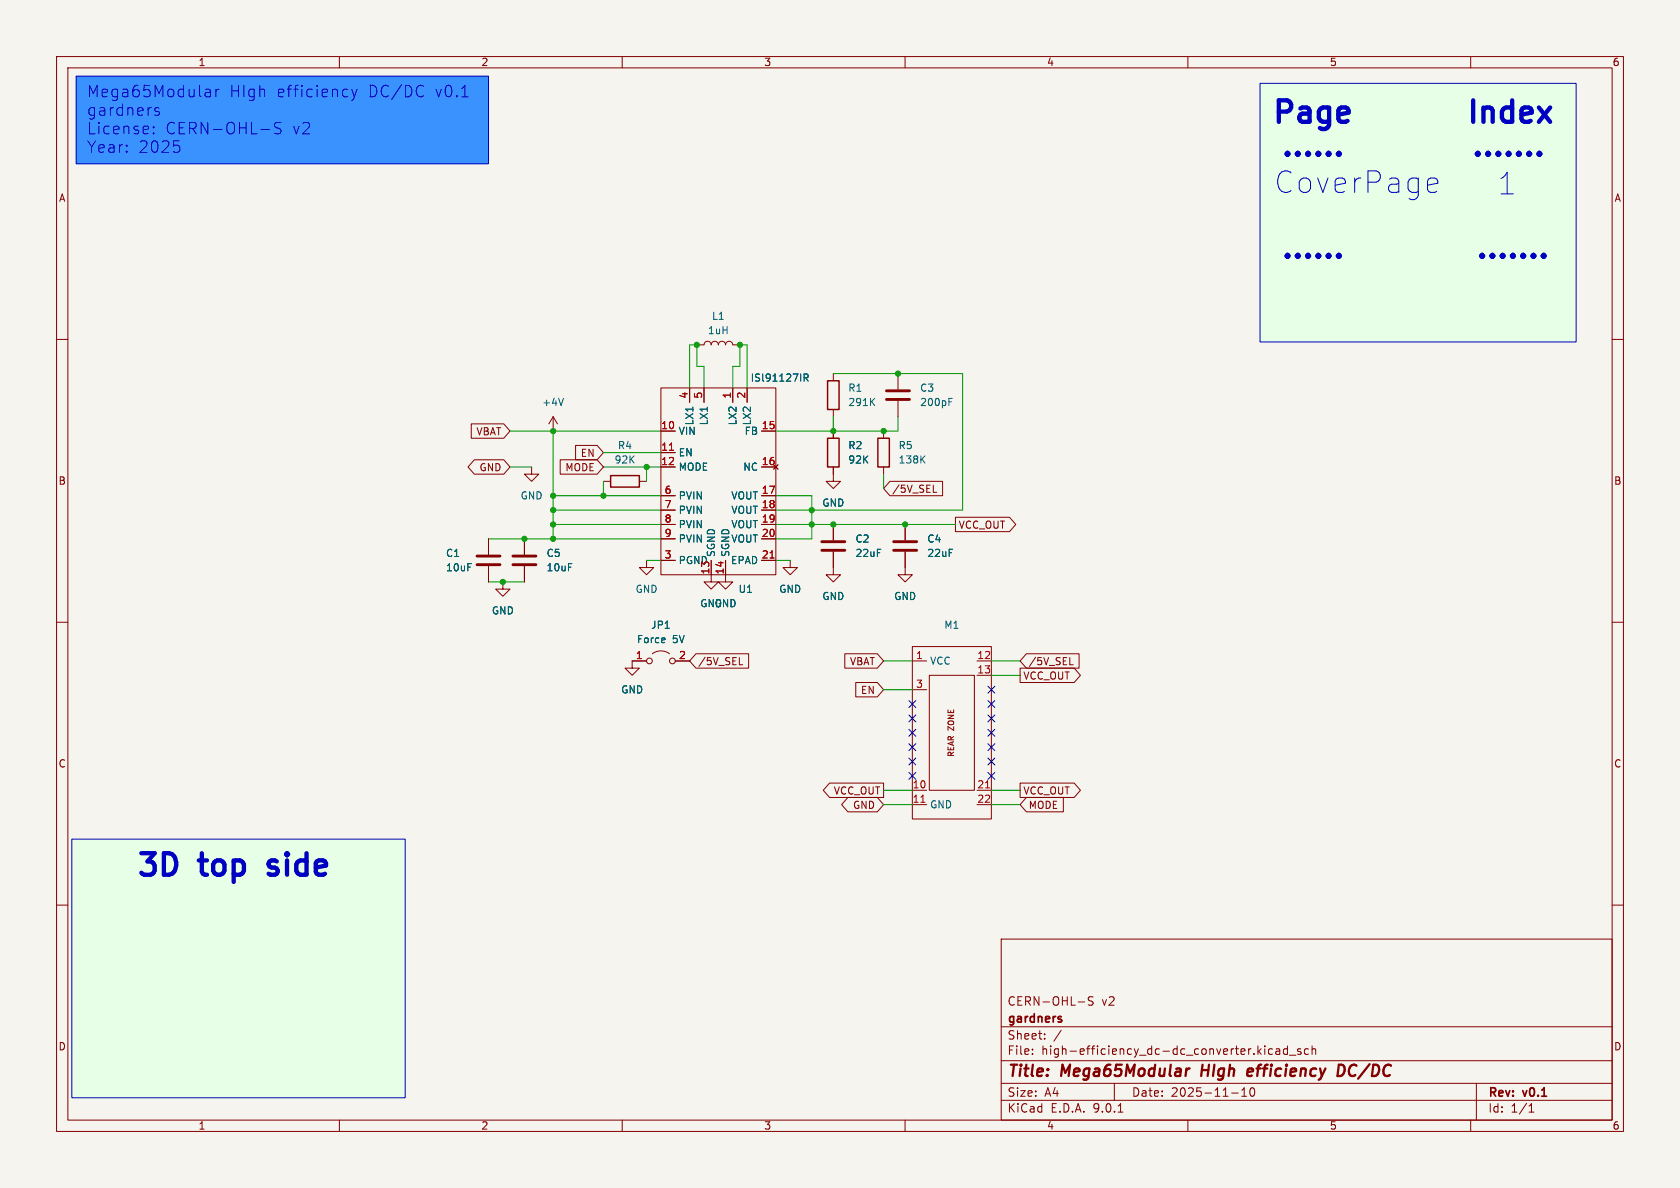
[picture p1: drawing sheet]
<svg xmlns="http://www.w3.org/2000/svg" width="297mm" height="210mm" viewBox="0 0 297 210" stroke-linecap="round" stroke-linejoin="round" font-family="sans-serif">
<path d="M0 0h297v210h-297z" fill="#f5f4ef" stroke="#f5f4ef" stroke-width=".18"/>
<g fill="none" stroke="#840000" stroke-width=".18">
<path d="M10 10h277v190h-277zM12 12h273v186h-273zM60 10v2M110 10v2M160 10v2M210 10v2M260 10v2M10 60h2M285 60h2M10 110h2M285 110h2M10 160h2"/>
<path d="M177 166h108v32h-108zM190.6 177.1h1.1M193.2 176.3l-.5-.1-.2 .1v.5l.6 .3 .1 .3-.2 .3-.6-.1M285 160h2M60 198v2M110 198v2M160 198v2M177 194.5h108M177 191.5h108M177 187.5h108M177 181.5h108M182.5 186.3v.1"/>
<path d="M182.5 185.5v.1M184.7 183.6v.1M184.7 182.8v.1M187.6 182.1l-1.3 2M197 191.5v3M197.7 196.6h.8M210 198v2M217.7 193.2h1.2M219.5 193.8h.9M219.5 192.7l.5-.4v1.5M221.5 192.3a.81 .81 0 0 0-.6 .6 .81 .81 0 0 0 .3 .8l.1 .1a.81 .81 0 0 0 .4-1.4M225 185.5l-.5-.1-.3 .3v.4l.2 .2h.6"/>
<path d="M225.6 185.5h.6v.9M226.2 185.8h-.5a.29 .29 0 0 0-.2 .3 .29 .29 0 0 0 .2 .3l.5-.1M227.6 185.5l-.4-.1-.3 .3v.4l.1 .2h.6M227.6 184.9v1.5M228 186.5h1.1M230 185.5l-.4-.1-.2 .2 .1 .2 .5 .2v.3h-.6M231.3 185.5l-.4-.1-.3 .3v.4l.1 .2h.6M232 185.5l.2-.1 .3 .1 .1 .9M232 184.9v1.5M260 198v2M261 191.5v6.5M270.3 196.6h.9"/>
<path d="M270.3 195.5l.4-.4v1.5"/>
</g>
<path d="M210.3 188.9l-.5 .2M212.6 188.2l-.3 2M221.5 189l-.2-.1-.6 .1-.2 .9 .2 .3 .6-.1M221.5 189.4l-1 .1M236.7 188.2h.5a1.08 1.08 0 0 1 .5 1.1 1.08 1.08 0 0 1-.8 .9h-.5z" fill="none" stroke="#840000" stroke-width=".4"/>
<path d="M187.5 179.7l.1 .1M187.5 180.2l.2 .2-.2 .3" fill="none" stroke="#840000" stroke-width=".3"/>
<g fill="#e6ffe6">
<path d="M12.7 148.3h58.9v45.8h-58.9z"/>
<path d="M222.8 14.7h55.8v45.8h-55.8z"/>
</g>
<path d="M13.5 13.5h72.9v15.5h-72.9z" fill="#3a92ff"/>
<path d="M156.7 69.1h4.1M156.7 70.6h4.1M84.3 98.3h4.1M84.3 99.8h4.1M90.7 98.3h4M90.7 99.8h4M145.3 95.8h4.1M145.3 97.3h4.1M158 95.8h4.1M158 97.3h4.1" fill="none" stroke="#840000" stroke-width=".51"/>
<g fill="none" stroke="#840000" stroke-width=".18">
<path d="M83.3 74.9h5.8l1.1 1.3-1.1 1.3h-5.8zM97.8 73.7l-.8 1.2M97.8 73.7l.8 1.2M97.8 73.7v2.5M101.8 78.7h3.8l1.1 1.3-1.1 1.3h-3.8zM116.8 68.6h20.4v33h-20.4zM116.8 76.2h2.6M121.9 68.6v2.5M123.2 61h1.3a.64 .64 0 0 1 .6-.7 .64 .64 0 0 1 .6 .7 .64 .64 0 0 1 .7-.7 .64 .64 0 0 1 .6 .7 .64 .64 0 0 1 .6-.7 .64 .64 0 0 1 .7 .7 .64 .64 0 0 1 .6-.7 .64 .64 0 0 1 .6 .7h1.3M124.5 68.6v2.5M129.5 68.6v2.5M132.1 68.6v2.5"/>
<path d="M134.6 76.2h2.6M147.3 66v1.3M147.3 72.4v1.3M147.3 76.2v1.3M156.2 76.2v1.3M158.7 66v2.8M158.7 70.9v2.8M83.9 81.3h5.2l1.1 1.3-1.1 1.2h-5.2l-1.2-1.2zM86.4 95.3v2.7M92.7 95.3v2.7M94 82.6v1.2h1.2l-1.2 1.3-1.3-1.3h1.3M99 81.3h6.6l1.1 1.3-1.1 1.2h-6.6z"/>
<path d="M106.7 85.1h1.2M113 85.1h1.3M114.3 99.1v1.2h1.3l-1.3 1.3-1.3-1.3h1.3M116.8 80h2.6M116.8 82.6h2.6M116.8 87.6h2.6M116.8 90.2h2.6M116.8 92.7h2.6M116.8 95.3h2.6M116.8 99.1h2.6M125.7 99.1v3.8h1.3l-1.3 1.2-1.2-1.2h1.2M128.3 99.1v3.8h1.2l-1.2 1.2-1.3-1.2h1.3"/>
<path d="M134.6 82.6h2.6M134.6 87.6h2.6M134.6 90.2h2.6M134.6 92.7h2.6M134.6 95.3h2.6M134.6 99.1h2.6M136.8 82.2l.7 .7M137.5 82.2l-.7 .7M139.7 99.1v1.2h1.3l-1.3 1.3-1.3-1.3h1.3M147.3 82.6v2.5h1.3l-1.3 1.3-1.3-1.3h1.3M147.3 97.5v4.1h1.3l-1.3 1.3-1.3-1.3h1.3M147.3 92.7v2.8"/>
<path d="M156.2 82.6v1.2M157.3 85.1h9.3v2.5h-9.3l-1.1-1.2zM160 97.5v4.1h1.3l-1.3 1.3-1.3-1.3h1.3M160 92.7v2.8M165 87h.6M168.9 91.4h9.6l1.1 1.3-1.1 1.3h-9.6zM86.4 100.1v2.8M88.9 102.9v1.2h1.3l-1.3 1.3-1.3-1.3h1.3M92.7 100.1v2.8M114.3 116.8h-2.5v1.3h1.2l-1.2 1.3-1.3-1.3h1.3M115.3 115.6a2.54 2.54 0 0 1 3.1 0M119.4 116.8h2.5"/>
<path d="M123 115.6h9.3v2.5h-9.3l-1.1-1.3zM130.7 117.5h.6M149.3 115.6h5.8l1.1 1.2-1.1 1.3h-5.8zM161.3 114.3h14v30.5h-14zM161.3 116.8h2.5M164.3 119.4h8v20.3h-8zM172.7 116.8h2.6M172.7 119.4h2.6M180.3 118.1h9.6l1.1 1.3-1.1 1.3h-9.6zM181.5 115.6h9.3v2.5h-9.3l-1.2-1.3zM189.1 117.5h.6M146.7 138.4h9.5v2.6h-9.5l-1.2-1.3z"/>
<path d="M151.3 120.6h3.8l1.1 1.3-1.1 1.3h-3.8zM161.3 121.9h2.5M161.3 139.7h2.5M172.7 139.7h2.6M180.3 138.4h9.6l1.1 1.3-1.1 1.3h-9.6zM149.9 141h5.2l1.1 1.2-1.1 1.3h-5.2l-1.1-1.3zM161.3 142.2h2.5M172.7 142.2h2.6M181.5 141h6.5v2.5h-6.5l-1.2-1.3z"/>
<circle cx="114.8" cy="116.8" r=".51"/>
<circle cx="118.9" cy="116.8" r=".51"/>
</g>
<path d="M99.6 70.4l-.4 1.3M142.2 66.8l.6-.1 .1-.2-.1-.3-.6-.1v1.3M142.5 66.8l.4 .6M154.1 71l.5 .7M154.6 70.4l-.7 .8M167.8 71h.4M167.8 70.4h.6M163 81.1l.5 .8M163.5 80.6l-.7 .7" fill="none" stroke="#006464" stroke-width=".18"/>
<path d="M146.3 67.3h2v5.1h-2zM146.3 77.5h2v5.1h-2zM155.2 77.5h2v5.1h-2zM107.9 84.1h5.1v2h-5.1z" fill="none" stroke="#840000" stroke-width=".25"/>
<path d="M118.4 79.6h.7M136.1 98.6h.8M174.2 139.3h.8M162.8 141.8h.7" fill="none" stroke="#a90000" stroke-width=".18"/>
<g fill="none" stroke="#009600" stroke-width=".18">
<path d="M90.2 76.2h26.6M97.8 76.2v19.1M121.9 68.6v-7.6h1.3v3.8h1.3v3.8M129.5 68.6v-3.8h1.3v-3.8h1.3v7.6M147.3 66h22.9v24.2h-33M147.3 73.7v2.5M158.7 73.7v2.5h-21.5M86.4 95.3h30.4M90.2 82.6h3.8M97.8 90.2h19M97.8 87.6h19M97.8 92.7h19"/>
<path d="M106.7 85.1v2.5M106.7 82.6h10.1M106.7 80h10.1M114.3 99.1h2.5M114.3 82.6v2.5M137.2 87.6h6.3v7.7h-6.3M137.2 92.7h31.7M137.2 99.1h2.5M156.2 83.8v2.6M86.4 102.9h6.3M156.2 116.8h5.1M175.3 119.4h5"/>
<path d="M175.3 116.8h5M156.2 139.7h5.1M156.2 121.9h5.1M175.3 139.7h5M156.2 142.2h5.1M175.3 142.2h5"/>
</g>
<g fill="none" stroke="#000084" stroke-width=".18">
<path d="M160.7 136.6l1.2 1.2M160.7 134l1.2 1.2M160.7 131.5l1.2 1.2M160.7 128.9l1.2 1.2M160.7 123.9l1.2 1.2M160.7 126.4l1.2 1.2M161.9 136.6l-1.2 1.2M161.9 134l-1.2 1.2M161.9 131.5l-1.2 1.2M161.9 128.9l-1.2 1.2M161.9 123.9l-1.2 1.2M161.9 126.4l-1.2 1.2"/>
<path d="M174.7 128.9l1.2 1.2M174.7 131.5l1.2 1.2M174.7 126.4l1.2 1.2M174.7 136.6l1.2 1.2M174.7 134l1.2 1.2M174.7 123.9l1.2 1.2M174.7 121.3l1.2 1.2M175.9 128.9l-1.2 1.2M175.9 131.5l-1.2 1.2M175.9 126.4l-1.2 1.2M175.9 136.6l-1.2 1.2M175.9 134l-1.2 1.2"/>
<path d="M175.9 123.9l-1.2 1.2M175.9 121.3l-1.2 1.2"/>
</g>
<g fill="none" stroke="#0000c2" stroke-width=".76">
<path d="M260.4 17.7v3.8M262.3 19v2.5M262.3 19.4a.95 .95 0 0 1 1.6 .1v2M267.3 19.2l-.3-.2h-.8l-.5 .4-.2 .3v1.1l.4 .6 .3 .1h.8l.3-.1M267.3 17.7v3.8M272.1 19l1.9 2.5M274 19l-1.9 2.5M236.7 27l.2 .2-.2 .2M236.7 27l-.2 .2 .2 .2M236.7 27v.4M269 20.3l1.8-.4-.2-.7-.4-.2h-.7l-.4 .2-.1 .3v1.5l.1 .4 .4 .1h.7l.4-.1M272.1 27l.2 .2-.2 .2"/>
<path d="M272.1 27l-.1 .2 .1 .2M272.1 27v.4M227.6 45.1l.2 .1-.2 .2M227.6 45.1l-.2 .1 .2 .2M227.6 45.1v.3M229.4 45.1l.2 .1-.2 .2M229.4 45.1l-.1 .1 .1 .2M229.4 45.1v.3M231.2 45.1l.2 .1-.2 .2M231.2 45.1l-.1 .1 .1 .2M231.2 45.1v.3M233.1 45.1l.1 .1-.1 .2"/>
<path d="M233.1 45.1l-.2 .1 .2 .2M233.1 45.1v.3M234.9 45.1l.2 .1-.2 .2M234.9 45.1l-.2 .1 .2 .2M234.9 45.1v.3M236.7 45.1v.3M236.7 45.1l.2 .1-.2 .2M236.7 45.1l-.2 .1 .2 .2M262 45.1l.2 .1-.2 .2M262 45.1l-.2 .1 .2 .2M262 45.1v.3M263.8 45.1l.2 .1-.2 .2"/>
<path d="M263.8 45.1l-.1 .1 .1 .2M263.8 45.1v.3M265.6 45.1l.2 .1-.2 .2M265.6 45.1l-.1 .1 .1 .2M265.6 45.1v.3M267.5 45.1l.1 .1-.1 .2M267.5 45.1l-.2 .1 .2 .2M267.5 45.1v.3M269.3 45.1l.2 .1-.2 .2M269.3 45.1l-.2 .1 .2 .2M269.3 45.1v.3M271.1 45.1l.2 .1-.2 .2"/>
<path d="M271.1 45.1l-.2 .1 .2 .2M271.1 45.1v.3M272.9 45.1l.2 .1-.2 .2M272.9 45.1l-.2 .1 .2 .2M272.9 45.1v.3"/>
</g>
<g fill="none" stroke="#0000c2" stroke-width=".18">
<path d="M13.5 13.5h72.9v15.5h-72.9zM27.6 19l-.3 .3 .1 .3 .7 .2 .1 .3-.3 .3-.6-.1M27.9 19l.2 .1M36.5 15.8l.6 .1 .1 1.2M37.2 17l-.7 .1M37.2 16.2l-.7 .1M38.2 15.8v1.3M38.8 15.8a.52 .52 0 0 0-.6 .3M62.2 15.8l.5 1.3M62.7 17.1l-.2 .5-.3 .2M63.1 15.8l-.4 1.3M81.6 17.1h1.2"/>
<path d="M222.8 14.7h55.8v45.8h-55.8zM27.1 23.5l.1 .1-.1 .1M27.1 23.5l-.1 .1 .1 .1M27.1 22.4v.2M27.1 23.5v.2M27.1 22.4l.1 .1-.1 .1M27.1 22.4l-.1 .1 .1 .1M31.4 25.7l.4 .4v.4l-.4 .4M46.1 22.9h1.6M49.7 21.7l-.8-.1a.49 .49 0 0 0-.4 .5 .49 .49 0 0 0 .4 .5 .74 .74 0 0 1 .8 .5 .52 .52 0 0 1-.4 .6l-.8-.1M252.9 31.5h.7l.4 .2 .2 .7-1.8 .3M254 33.8l-.4 .2h-.7"/>
<path d="M12.7 148.3h58.9v45.8h-58.9z"/>
</g>
<g fill="#009600" stroke="#009600" stroke-width=".18">
<circle cx="160" cy="92.7" r=".46"/>
<circle cx="88.9" cy="102.9" r=".46"/>
<circle cx="97.8" cy="76.2" r=".46"/>
<circle cx="97.8" cy="90.2" r=".46"/>
<circle cx="97.8" cy="92.7" r=".46"/>
<circle cx="106.7" cy="87.6" r=".46"/>
<circle cx="97.8" cy="95.3" r=".46"/>
<circle cx="92.7" cy="95.3" r=".46"/>
<circle cx="97.8" cy="87.6" r=".46"/>
<circle cx="114.3" cy="82.6" r=".46"/>
<circle cx="147.3" cy="76.2" r=".46"/>
<circle cx="143.5" cy="92.7" r=".46"/>
<circle cx="143.5" cy="90.2" r=".46"/>
<circle cx="130.8" cy="61" r=".46"/>
<circle cx="123.2" cy="61" r=".46"/>
<circle cx="156.2" cy="76.2" r=".46"/>
<circle cx="158.7" cy="66" r=".46"/>
<circle cx="147.3" cy="92.7" r=".46"/>
</g>
<g font-size="5.3" fill="#0000c2">
<text x="224.4" y="22.9">Page</text>
<text x="226" y="28.7">......</text>
<text x="259.6" y="28.7">.......</text>
<text x="225.3" y="34.4">CoverPage</text>
<text x="264.8" y="34.6">1</text>
<text x="23.7" y="156">3D</text>
<text x="35.5" y="156">top</text>
<text x="49" y="156">side</text>
</g>
<g font-size="2.8" fill="#0000c2">
<text x="15.2" y="17.5">Mega65Modular</text>
<text x="40.4" y="17.5">HIgh</text>
<text x="48.8" y="17.5">efficiency</text>
<text x="65" y="17.5">DC/DC</text>
<text x="76.9" y="17.5">v0.1</text>
<text x="15.2" y="20.8">gardners</text>
<text x="15.2" y="24">License:</text>
<text x="15.2" y="27.3">Year:</text>
<text x="24.4" y="27.3">2025</text>
<text x="29.1" y="24">CERN-OHL-S</text>
<text x="51.6" y="24">v2</text>
</g>
<g font-size="2.8" fill="#840000">
<text x="178" y="190.9">Title:</text>
<text x="187.7" y="190.9">Mega65Modular</text>
<text x="213.2" y="190.9">HIgh</text>
<text x="222.2" y="190.9">efficiency</text>
<text x="238.9" y="190.9">DC/DC</text>
</g>
<g font-size="2.1" fill="#840000">
<text x="178" y="178">CERN-OHL-S</text>
<text x="194.7" y="178">v2</text>
<text x="178" y="184">Sheet:</text>
<text x="178" y="181.2">gardners</text>
<text x="178" y="186.7">File:</text>
<text x="184.1" y="186.7">high-efficiency_dc-dc_converter.kicad_sch</text>
<text x="178" y="196.9">KiCad</text>
<text x="178" y="194.1">Size:</text>
<text x="184.7" y="194.1">A4</text>
<text x="185.7" y="196.9">E.D.A.</text>
<text x="193.3" y="196.9">9.0.1</text>
<text x="200" y="194.1">Date:</text>
<text x="207" y="194.1">2025-11-10</text>
<text x="263" y="194.3">Rev:</text>
<text x="263" y="196.9">Id:</text>
<text x="267.1" y="196.9">1/1</text>
<text x="269.4" y="194.3">v0.1</text>
</g>
<g font-size="1.8" fill="#840000">
<text x="35" y="11.9">1</text>
<text x="85" y="11.9">2</text>
<text x="135" y="11.9">3</text>
<text x="185" y="11.9">4</text>
<text x="235" y="11.9">5</text>
<text x="285" y="11.9">6</text>
<text x="10.3" y="35.9">A</text>
<text x="285.3" y="35.9">A</text>
<text x="84.1" y="77.2">VBAT</text>
<text x="84.7" y="83.5">GND</text>
<text x="99.8" y="83.5">MODE</text>
<text x="102.6" y="81">EN</text>
<text x="10.3" y="85.9">B</text>
<text x="157.6" y="87.3">/5V_SEL</text>
<text x="285.3" y="85.9">B</text>
<text x="169.4" y="93.7">VCC_OUT</text>
<text x="123.3" y="117.8">/5V_SEL</text>
<text x="150.2" y="117.8">VBAT</text>
<text x="181.8" y="117.8">/5V_SEL</text>
<text x="152.1" y="122.9">EN</text>
<text x="180.8" y="120.3">VCC_OUT</text>
<text x="10.3" y="135.9">C</text>
<text x="285.3" y="135.9">C</text>
<text x="147.3" y="140.7">VCC_OUT</text>
<text x="150.7" y="143.2">GND</text>
<text x="180.8" y="140.7">VCC_OUT</text>
<text x="181.8" y="143.2">MODE</text>
<text x="10.3" y="185.9">D</text>
<text x="285.3" y="185.9">D</text>
<text x="35" y="199.9">1</text>
<text x="85" y="199.9">2</text>
<text x="135" y="199.9">3</text>
<text x="185" y="199.9">4</text>
<text x="235" y="199.9">5</text>
<text x="285" y="199.9">6</text>
</g>
<g font-size="1.8" fill="#006464">
<text x="125.1" y="59.3">1uH</text>
<text x="125.8" y="56.7">L1</text>
<text x="95.8" y="72">+4V</text>
<text x="132.6" y="67.7">ISl91127IR</text>
<text x="149.9" y="69.4">R1</text>
<text x="149.9" y="72">291K</text>
<text x="162.6" y="69.4">C3</text>
<text x="162.6" y="72">200pF</text>
<text x="119.9" y="77.1">VIN</text>
<text x="122.8" y="75.3" transform="rotate(-90 122.8 75.3)">LX1</text>
<text x="125.3" y="75.3" transform="rotate(-90 125.3 75.3)">LX1</text>
<text x="130.4" y="75.3" transform="rotate(-90 130.4 75.3)">LX2</text>
<text x="131.6" y="77.1">FB</text>
<text x="132.9" y="75.3" transform="rotate(-90 132.9 75.3)">LX2</text>
<text x="108.5" y="82.1">92K</text>
<text x="109.1" y="79.6">R4</text>
<text x="119.9" y="80.9">EN</text>
<text x="119.9" y="83.4">MODE</text>
<text x="131.3" y="83.4">NC</text>
<text x="149.9" y="79.6">R2</text>
<text x="149.9" y="82.1">92K</text>
<text x="158.8" y="79.6">R5</text>
<text x="158.8" y="82.1">138K</text>
<text x="91.9" y="88.5">GND</text>
<text x="119.9" y="88.5">PVIN</text>
<text x="129.2" y="88.5">VOUT</text>
<text x="145.3" y="89.8">GND</text>
<text x="119.9" y="91">PVIN</text>
<text x="119.9" y="93.6">PVIN</text>
<text x="129.2" y="91">VOUT</text>
<text x="129.2" y="93.6">VOUT</text>
<text x="78.7" y="98.7">C1</text>
<text x="78.7" y="101.2">10uF</text>
<text x="96.5" y="98.7">C5</text>
<text x="96.5" y="101.2">10uF</text>
<text x="119.9" y="96.1">PVIN</text>
<text x="119.9" y="99.9">PGND</text>
<text x="126.6" y="98.6" transform="rotate(-90 126.6 98.6)">SGND</text>
<text x="129.1" y="99.9">EPAD</text>
<text x="129.1" y="98.6" transform="rotate(-90 129.1 98.6)">SGND</text>
<text x="129.2" y="96.1">VOUT</text>
<text x="151.1" y="96.1">C2</text>
<text x="151.1" y="98.7">22uF</text>
<text x="163.8" y="96.1">C4</text>
<text x="163.8" y="98.7">22uF</text>
<text x="112.3" y="105">GND</text>
<text x="123.7" y="107.5">GND</text>
<text x="126.2" y="107.5">GND</text>
<text x="130.5" y="105">U1</text>
<text x="137.7" y="105">GND</text>
<text x="145.3" y="106.3">GND</text>
<text x="158" y="106.3">GND</text>
<text x="86.9" y="108.8">GND</text>
<text x="112.5" y="113.9">Force</text>
<text x="115" y="111.4">JP1</text>
<text x="118.9" y="113.9">5V</text>
<text x="166.8" y="111.4">M1</text>
<text x="164.3" y="117.7">VCC</text>
<text x="109.7" y="122.8">GND</text>
<text x="164.3" y="143.1">GND</text>
</g>
<g font-size="1.8" fill="#a90000">
<text x="121.7" y="70.6" transform="rotate(-90 121.7 70.6)">4</text>
<text x="124.2" y="70.6" transform="rotate(-90 124.2 70.6)">5</text>
<text x="129.3" y="70.6" transform="rotate(-90 129.3 70.6)">1</text>
<text x="131.8" y="70.6" transform="rotate(-90 131.8 70.6)">2</text>
<text x="116.8" y="75.9">10</text>
<text x="134.6" y="75.9">15</text>
<text x="116.8" y="79.8">11</text>
<text x="116.8" y="82.3">12</text>
<text x="134.6" y="82.3">16</text>
<text x="117.4" y="87.4">6</text>
<text x="117.4" y="89.9">7</text>
<text x="134.6" y="87.4">17</text>
<text x="134.6" y="89.9">18</text>
<text x="117.4" y="92.5">8</text>
<text x="117.4" y="95">9</text>
<text x="134.6" y="92.5">19</text>
<text x="134.6" y="95">20</text>
<text x="117.4" y="98.8">3</text>
<text x="125.5" y="101.6" transform="rotate(-90 125.5 101.6)">13</text>
<text x="128" y="101.6" transform="rotate(-90 128 101.6)">14</text>
<text x="134.6" y="98.8">21</text>
<text x="112.3" y="116.6">1</text>
<text x="119.9" y="116.6">2</text>
<text x="161.9" y="116.6">1</text>
<text x="172.7" y="116.6">12</text>
<text x="172.7" y="119.1">13</text>
<text x="161.9" y="121.7">3</text>
<text x="161.2" y="139.4">10</text>
<text x="161.2" y="142">11</text>
<text x="172.7" y="139.4">21</text>
<text x="172.7" y="142">22</text>
</g>
<text font-size="1.4" fill="#840000" x="168.9" y="133.9" transform="rotate(-90 168.9 133.9)">REAR ZONE</text>
</svg>
